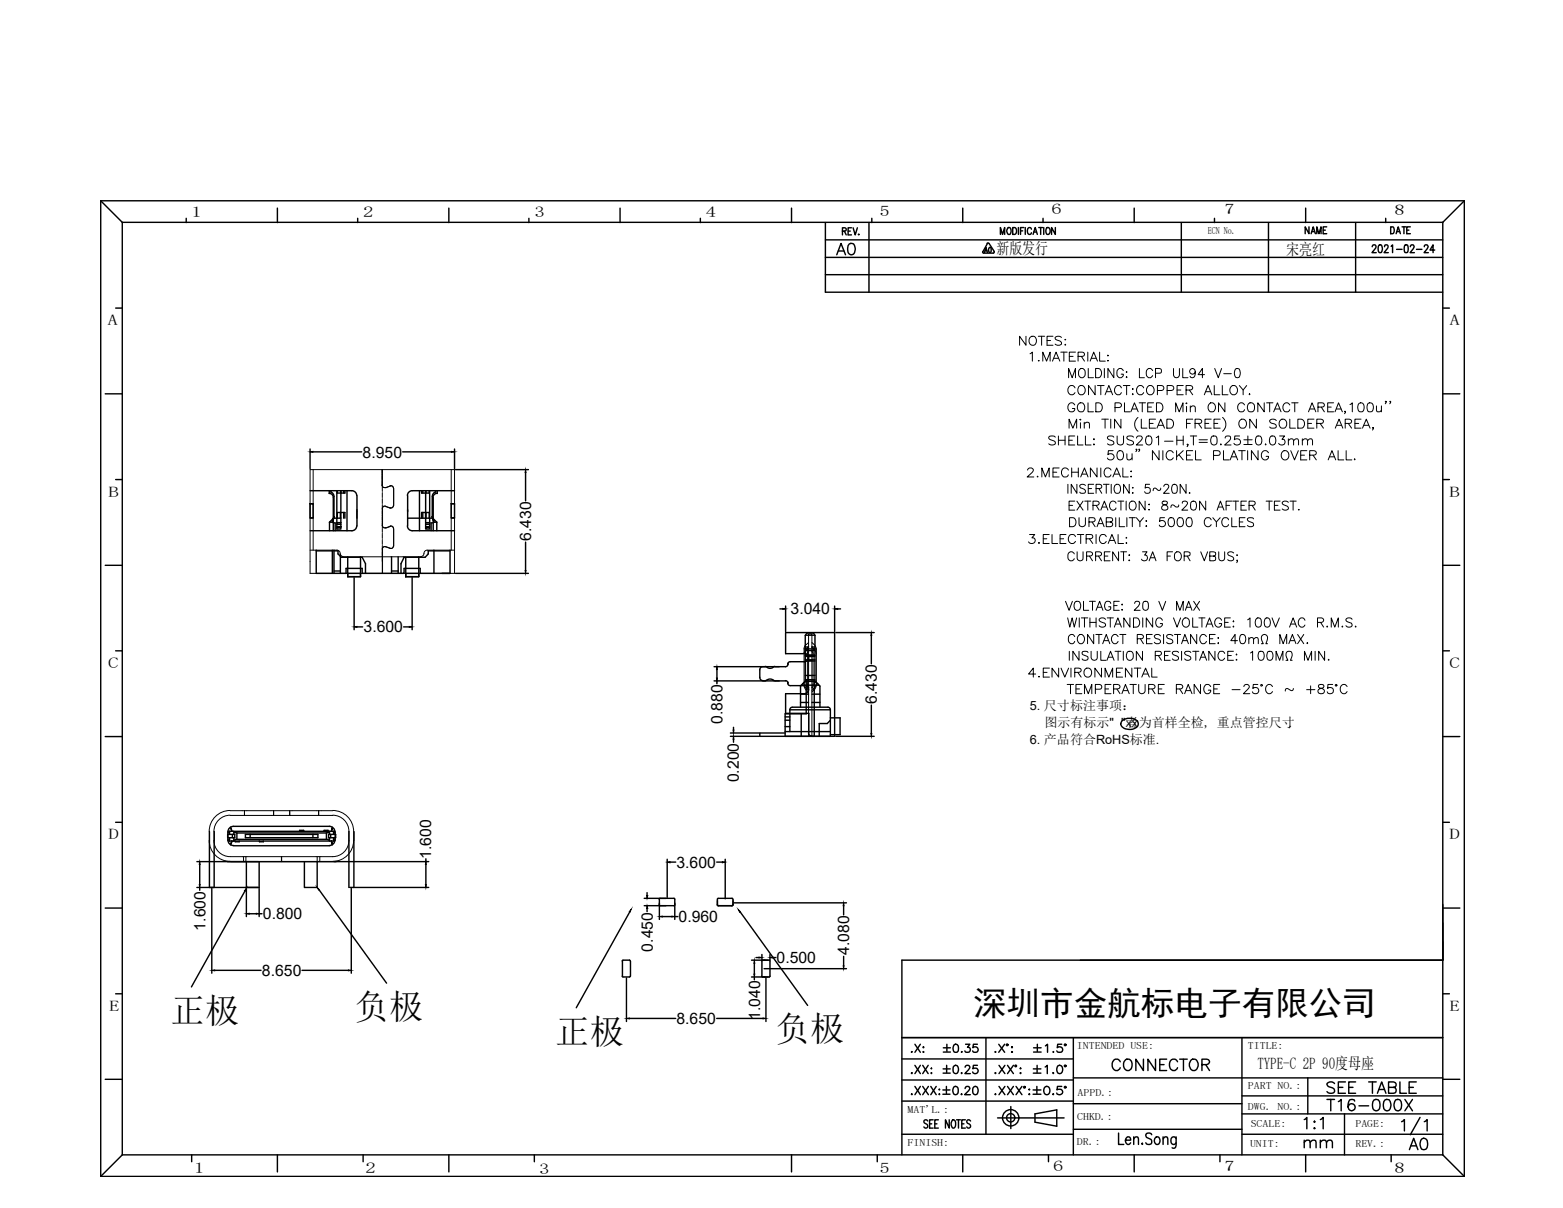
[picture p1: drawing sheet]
<svg xmlns="http://www.w3.org/2000/svg" width="279mm" height="216mm" viewBox="0 0 279 216" stroke-linecap="round" stroke-linejoin="round" font-family="sans-serif">
<!-- layer: 0 -->
<g fill="none" stroke="#000" stroke-width=".25">
<path d="M18 35.9v174.4M18 35.9h243.8M18 35.9l3.9 3.8M21.9 39.7v166.7M21.9 39.7h236M33.3 39v.8M49.6 37.2v2.6M63.9 39v.8M80.2 37.2v2.6M94.5 39v.8M110.8 37.2v2.6M125.2 39v.8"/>
<path d="M141.5 37.2v2.6M147.5 39.8v12.4h110.4M155.3 39.8v12.4M155.8 39v.8M172.1 37.2v2.6M186.5 39v.8M202.7 37.2v2.6M211.2 39.8v12.4M217.1 39v.8M226.8 39.8v12.4M233.4 37.2v2.6M242.3 39.8v12.4"/>
<path d="M247.7 39v.8M257.9 39.7v166.7M261.8 35.9v174.4M261.8 35.9l-3.9 3.8M20.7 55.1h1.2M147.5 42.9h110.4M147.5 46h110.4M147.5 49.1h110.4M150.6 41.3h.5l.1-.5-.6-.1v1.3M152.2 40.7h-.6v1.3M152.5 40.7l.4 1.3 .4-1.3M178.8 41.9v-1.2l.4 1.2 .4-1.2v1.2"/>
<path d="M180.2 40.7h.1a.68 .68 0 0 1 .5 .5 .68 .68 0 0 1-.2 .7 .58 .58 0 0 1-.7-.4 .58 .58 0 0 1 .2-.7zM181 40.7a.62 .62 0 0 1 .7 .6 .62 .62 0 0 1-.7 .6zM182 40.7v1.2M182.4 41.3h.4M183 40.7h-.6v1.2M183.3 40.7v1.2M184.4 41a.37 .37 0 0 0-.5-.3 .37 .37 0 0 0-.2 .4v.3a.37 .37 0 0 0 .2 .5 .37 .37 0 0 0 .5-.3M184.7 41.9l.4-1.2 .3 1.2M184.8 41.5h.5M185.7 40.7h.7M186 40.7v1.2M186.6 40.7v1.2"/>
<path d="M187.1 40.7a.62 .62 0 0 1 .7 .5 .62 .62 0 0 1-.4 .7 .68 .68 0 0 1-.5-.5 .68 .68 0 0 1 .2-.7zM188.7 40.7v1.2l-.7-1.2v1.2M234 40.5v1.3l-.7-1.3v1.3M234.4 41.8l.4-1.3 .3 1.3M234.5 41.4h.5M235.4 41.8v-1.3l.4 1.3 .3-1.3v1.3M236.5 41.1h.4M237.2 40.5h-.7v1.3h.7M245.3 44.1l.1-.3a.39 .39 0 0 1 .6 .1 .39 .39 0 0 1-.2 .6l-.5 .7h.7M246.5 43.8h.3a.88 .88 0 0 1 0 1.4h-.2a1.08 1.08 0 0 1-.1-1.4zM247.5 44.1l.1-.3a.39 .39 0 0 1 .5 .1 .39 .39 0 0 1-.1 .6l-.6 .7h.8M248.6 40.5a.65 .65 0 0 1 .6 .4 .65 .65 0 0 1-.1 .7l-.2 .2h-.3z"/>
<path d="M248.7 44l.2-.2v1.4M249.6 41.8l.4-1.3 .3 1.3M249.7 44.6h.9M249.7 41.4h.5M250.6 40.5h.7M251 40.5v1.3M251.1 43.8a.37 .37 0 0 1 .6 .2v.4a.66 .66 0 0 1-.3 .8h-.1a.83 .83 0 0 1-.2-1.2zM251.5 41.1h.4M252.1 40.5h-.6v1.3h.6M252.1 44.1l.1-.3a.39 .39 0 0 1 .6 .2 .39 .39 0 0 1-.2 .5l-.5 .7h.7M253.2 44.6h1M254.6 44.1l.1-.3a.39 .39 0 0 1 .6 .2 .39 .39 0 0 1-.2 .5l-.5 .7h.7"/>
<path d="M256.5 44.7h-.9l.6-.9v1.4M257.9 55.1h1.2M18.8 70.4h3.1M257.9 70.4h3.1M20.7 85.7h1.2M55.4 90h.6v2.6h-.6zM55.4 80.2v3.6M55.9 80.8h8.8M56.5 98.3v4.2h5.4v-.9h2.8v.9h7.5v-.9h2.9v.9h5.3M56.5 98.5h3.9v.5l.6 .6h3.7l.6 1.1v1.8M58.8 88.2a.74 .74 0 0 1 .8 .7M58.9 87.7v.5"/>
<path d="M58.9 93.3v1.6M58.9 93.3h.5M59.1 87.9a.87 .87 0 0 1 .6 .8v3.7M59.2 87.7v.3M59.4 93.3l.5 .2v1.4M59.4 98.3v4.2M59.4 93.1v.2M59.6 92.7l-.7 .6M59.6 88.9v6M59.7 92.6h1.2M59.7 92.4l-.1 .3M59.7 92.3v.1"/>
<path d="M59.7 92.4l-.2 .7 .1-.4M59.7 98.3v4.2M60.2 94.1v.5h.7v-1.2h-.7v.7h.7M60.2 87.7v5.7h.7v-5.7M60.2 94.3h.7M60.2 93.7h.7M60.3 92.6v-1h1.4v1M60.3 87.7v.4h1.4v-.4M60.8 91.6v1M60.8 99.1v3.4M61.4 87.7v.4M61.4 91.6v1"/>
<path d="M62 87.7v7.2M62.2 99.5v3.6M63.8 91.6v1M64.4 99.5v3.6h-2.2M70 99.5v3M71.2 99.5v3M72 80.8h8.7M72.5 99.6v3.5M72.9 92.6h4.5M74.9 99.5v3.6h-2.4M75 87.7v7.2M75.4 92.6v-1h1.3v1"/>
<path d="M75.4 87.7v.4h1.3v-.4M75.6 87.7v.4M75.6 91.6v1M76.1 94.3v.3h.7v-.3M76.1 91.6v1M76.1 93.4h.7M76.1 94.1h.7M76.1 93.7h.7M76.1 87.7v.4M76.8 87.7v6.6h-.7v-6.6v.4M77.2 92.3l.2 .4M77.3 92.4l.1 .2"/>
<path d="M77.3 92.4l.2 .7-.1-.4M77.4 92.6l.1 .5-.1-.4M77.4 92.7l.7 .6M77.4 88.9v6M77.5 93.1l.1 .2M77.6 98.3v4.2M77.9 87.9a.87 .87 0 0 0-.6 .8v3.7M77.9 87.7v.3M78.1 93.3l-1 .2v1.4M78.1 93.3v1.6M78.1 88.2a.74 .74 0 0 0-.7 .7M78.2 87.7v.5"/>
<path d="M80.4 98.5h-3.8v.5l-.6 .6h-3.8l-.5 1.1v1.8M80.4 98.3v4.2M80.7 90h.6v2.6h-.6zM81.3 80.2v3.6M81.4 83.9h13.1M94 84.4v5.1M94 96.9v5.1M257.9 85.7h1.2M18.8 101h3.1M20.7 116.3h1.2M59.7 102.1h1.1M62.2 102.5h2.2v.6h-2.2z"/>
<path d="M63.3 103.2v9.4M63.8 112h1M70 102.1h1.2M72.2 112h1M72.5 102.5h2.4v.6h-2.4zM73.7 103.2v9.4M79 102.5h1.4M81.4 102.5h13.1M128.2 119.7v1.5M135.8 119.7v1.4M136.3 119.2l-.4 .2-.1 .3M136.8 119.1l.3 .1"/>
<path d="M137.1 119.3a.91 .91 0 0 0 1.1 0M138.5 119.1l-.3 .1M139.4 108.8h.5M140.4 113.1h8.8v18.5M140.4 116.8h3.4M140.4 108.3v4.6M140.9 118.7h.1M140.9 118.7l-.3 .4-.2 .1h-12.8M143.8 116.8a.74 .74 0 0 1 .7 .7 .74 .74 0 0 1-.7 .8h-2.5h-.3l-.2 .4M143.9 117.9h1.8M143.9 117.1h1.8M143.9 116h1.8"/>
<path d="M143.9 118.1h1.8M143.9 117.3h1.8M143.9 116.3h1.8M143.9 115.6h.6M144 113.5h1.6M144.5 117.8h.1M144.5 118.1h.6M144.5 117.3h.6M145.1 115.6h.6M149.2 108.3v4.6M149.4 113.1h6.9M149.7 108.8h.6"/>
<path d="M155.8 113.6v5M257.9 116.3h1.2M257.9 101h3.1M18.8 131.6h3.1M127.6 121.7h12.8M128.2 121.7v.5M130.6 131.6h5.1M130.6 131h5.1M131.1 130v.5M131.1 132.1v.6M135.8 121.1l.1 .3 .5 .3M136.8 121.7a1.42 1.42 0 0 1 1.7 0"/>
<path d="M140.3 130.8h8.1M140.3 129.9h.9M140.3 128.7h.9M140.3 128.1h.9M140.4 121.7h.2l.3 .4M140.8 122.1l.2 .4h.3h2.5M140.9 122.1h.1M141.6 126.4l-.2 .1-.2 .3M141.7 126.4h6.3l.2 .1 .2 .3M143.1 125.5h1.4M143.1 124.1h1.4M143.2 127.6v4"/>
<path d="M143.2 122.5h3.2M143.4 122.2l.4-.2a2.56 2.56 0 0 1 2.1 0l.3 .2M143.8 122.5a.74 .74 0 0 1 .7 .7 .74 .74 0 0 1-.7 .8h-3.4M143.9 121.7v-8.1l.3-.5h1.2l.3 .5v8.1M143.9 121.7l-.8 .9v3.8M143.9 121.7h1.8M143.9 120.7h1.8M143.9 121.5h.2M144.1 121.5v6.1h-3.8v4h8.1v-4.7h-7.2v3.9M144.1 121.5h1.5M144.5 123h.1M145.1 125.5h1.5"/>
<path d="M145.1 124.1h1.5M145.6 121.5v10.1M145.6 121.5h.1M145.7 121.7l.9 .9v3.8M148.4 128.7l-.5 .6h-1.5v2.3M148.4 128.3h1.8v3h-1.8M149.4 131.6h6.9M155.8 126v5.1M257.9 131.6h3.1M20.7 147h1.2M35.2 154h41.4M35.7 154.5v3.6"/>
<path d="M35.7 158.6v.5M37.9 158.8v15.1M40.7 149.1h1.3v.6h-1.3zM40.7 148.7v1.4h.3M40.7 150.1a.99 .99 0 0 0 1 1M40.7 148.7h.3M41 149.1v-.5h18.7v.5M41 149.7v.6h18.7v-.6M41 148.6v.5M41 149.7v.6M41.2 147.8l.1 .2M41.3 150.8l-.1 .2"/>
<path d="M41.3 148.1l.2 .5M41.3 148.1l.1 .5M41.4 150.3l-.1 .5 .2-.5M41.5 149.1v.6M41.8 148.6h.1M41.8 151.2h17.1M41.8 148.6l.5 .3M41.8 148.6v.5M41.8 149.7v.6M41.8 150.3h.1M42.1 150.3v.1h.7v-.1M42.3 150l-.5 .3"/>
<path d="M42.3 148.9v1.1M42.3 150h16M42.3 148.9h16M43.8 159.2l-9.6 17.2M43.9 149.1h12.9v.6h-12.9zM44 154v4.6M44 158.8v5M44.7 149.1v.6M46.3 154v4.6h-11.1M46.3 158.8v5M46.4 150.3v.1h.7v-.1M53.6 148.6v-.2h.7v.2"/>
<path d="M54.4 154v4.6h2.3v-4.6M55.9 149.1v.6M57 159l12.1 16.7M57.9 148.6v-.2h.7v.2M58.3 148.9v1.1M58.7 149.1h1.3v.6h-1.3zM58.9 147.7a.99 .99 0 0 1 1 1M58.9 147.7h-17.2a.99 .99 0 0 0-1 1M58.9 148.6l-.6 .3M58.9 149.7v.6l-.6-.3M58.9 148.6v.5M59.1 149.1v.6"/>
<path d="M59.2 148.6l.2-.5-.1 .5M59.2 150.3l.2 .5-.1-.5M59.3 150.8l.1 .2M59.4 147.8l-.1 .2M59.6 148.6v.5M59.6 149.7v.6M59.7 148.7h.2v1.4h-.2M59.9 150.1a.99 .99 0 0 1-1 1M62.5 158.6h14.1M62.8 158.8v15.1M76.1 153.5v.5M76.1 154.5v3.6"/>
<path d="M115.7 159.5v.5M119.3 153.6v6.8M119.8 154.1h1M128.1 154.1h1M129.6 153.6v7M257.9 147h1.2M18.8 162.3h3.1M20.7 177.6h1.2M38.4 173.4h8.3M44.5 163.3h1.3M46.3 163.3h.5M54 173.4h8.3"/>
<path d="M111.2 174.5l.2 .1M111.3 171.8v2.7M111.4 171.6l-.2 .2M111.4 171.6h1.1l.2 .2M112 174.8v7.8M112.6 163l-9.6 17.1M112.7 174.5l-.2 .1h-1.1M112.7 171.8v2.7M115.2 160.6h5.4v3.7M115.7 162.4v.5M117.8 161.7l.2 .2M117.9 160.7v3.6"/>
<path d="M118 160.6l-.2 .1M118.4 163.8h1.7M120.6 161.7l-.1 .2h-5.3M120.6 163.8h.6M131 160.7l-.1-.1h-2.5l-.2 .1 .1 1.1 2.5 .1 .2-.2M131 160.7v1M131.2 161.4h20.1M132.3 163l12.1 16.7M134.3 171.6h3.2l.1 .2M134.8 172.2v1.9M134.8 174.6v.5M135.1 171.1h.6"/>
<path d="M136.2 174.5l.1 .1M136.2 170.6v1M136.2 171.8v2.7M136.3 171.6l-.1 .2M136.6 173.1h14.7M136.9 174.8v7.8M137.6 171.8v2.8h-3.3M137.6 170.6v1M138.1 171.1h.6M150.8 161.9v1.6M150.8 170.9v1.7M257.9 161.6v10h-96.7v34.8"/>
<path d="M257.9 165v6.6h-64.8M257.9 171.6h.1M257.9 177.6h1.2M257.9 162.3h3.1M18.8 192.9h3.1M112.5 182h8.3M128.1 182h8.3M161.2 196.8h30.7M161.2 193h30.7M161.2 189.3h30.7M161.2 185.4h96.7M162.9 188h.1z"/>
<path d="M162.9 191.8h.1zM162.9 195.6h.1zM163.5 186.6l1 1.5M163.5 190.4l1 1.5M163.5 194.2l1 1.5M164.5 186.6l-1 1.5M164.5 190.4l-1 1.5M164.5 194.2l-1 1.5M164.9 190.4l1 1.5M164.9 194.2l1.1 1.5M165 187.2h.2zM165 188h.2z"/>
<path d="M165.9 190.4l-1 1.5M166 194.2l-1.1 1.5M166.4 194.2l1 1.5M166.4 191h.2zM166.5 191.7v.2zM167.4 194.2l-1 1.5M167.9 194.7h.1zM167.9 195.6h.1zM168.5 194.8h1.3M168.5 195.6h1.3M168.6 191h1.3M168.6 191.8h1.3"/>
<path d="M168.6 187.3h1.3M168.6 188h1.3M169.2 194.2v1.2M169.2 190.4v1.3M169.3 186.6v1.3M170.5 194.3a.48 .48 0 0 1 .8 .2v.3a.61 .61 0 0 1-.6 .9 .93 .93 0 0 1-.2-1.4zM170.6 186.7a.47 .47 0 0 1 .7 .2v.9a.47 .47 0 0 1-.4 .3 .47 .47 0 0 1-.5-.3 1.12 1.12 0 0 1 .2-1.1zM170.6 190.5a.43 .43 0 0 1 .7 .2 .68 .68 0 0 1 0 .8 .68 .68 0 0 1-.7 .3l-.2-.6v-.5zM171.8 195.6h.2zM171.8 188h.2zM171.9 191.7v.2zM172.5 190.7a.43 .43 0 0 1 .4-.3 .43 .43 0 0 1 .5 .3l-.2 .5-.7 .7h1"/>
<path d="M172.5 194.5l.3-.3 .4 .1 .2 .2-.2 .4-.8 .8h1.1M172.6 186.6h.8l-.5 .6a.47 .47 0 0 1 .6 .5 .47 .47 0 0 1-.7 .4l-.2-.1-.1-.2M174.1 194.3a.43 .43 0 0 1 .7 .2 .68 .68 0 0 1 0 .8 .68 .68 0 0 1-.7 .3l-.2-.6v-.5zM174.7 186.6h-.7l-.1 .7a.52 .52 0 0 1 .8-.1 .52 .52 0 0 1-.1 .8 .52 .52 0 0 1-.7-.2M174.7 190.4h-.7l-.1 .6a.52 .52 0 0 1 .8 0 .52 .52 0 0 1-.1 .8 .52 .52 0 0 1-.7-.2M176.2 185.4v17.3M177.9 188h.1zM177.9 195.6h.1zM177.9 191.7v.2zM178.3 199.8h11.9M178.5 186.6l1.1 1.5M178.6 190.4l1 1.5"/>
<path d="M178.6 194.2l1 1.5M179.6 186.6l-1.1 1.5M179.6 190.4l-1 1.5M179.6 194.2l-1 1.5M180.1 190.4l1.1 1.5M180.1 194.2l1.1 1.5M180.7 197.8v3.9M180.8 187.2h.2zM180.8 188h.2zM181.2 190.4l-1.1 1.5M181.2 194.2l-1.1 1.5M181.6 194.2l1.1 1.5"/>
<path d="M182.3 191h.2zM182.4 191.7v.2zM182.7 194.2l-1.1 1.5M183.9 194.7h.2zM183.9 195.6h.2zM184.7 194.8h1.4M184.7 195.6h1.4M184.7 191h1.4M184.7 191.8h1.4M184.8 187.3h1.3M184.8 188h1.3M185 199.1l3.9-.7v2.9l-3.9-.7z"/>
<path d="M185.3 194.2v1.2M185.4 190.4v1.3M185.4 186.6v1.3M186.8 190.7l.4-.3v1.5M186.8 194.3a.51 .51 0 0 1 .8 .2 .69 .69 0 0 1 0 .8 .69 .69 0 0 1-.8 .3 .96 .96 0 0 1 0-1.3zM186.9 186.9l.4-.3v1.5M188.2 195.6h.2zM188.2 188h.2zM188.3 191.7v.2zM189.1 190.5a.51 .51 0 0 1 .8 .2 .69 .69 0 0 1 0 .8 .69 .69 0 0 1-.8 .3 1.1 1.1 0 0 1 0-1.3zM189.8 186.6h-.7l-.1 .7a.55 .55 0 0 1 .8 0 .55 .55 0 0 1-.1 .8 .55 .55 0 0 1-.8-.3M189.8 194.2h-.8l-.1 .6a.54 .54 0 0 1 1 .1 .54 .54 0 0 1-.6 .8l-.4-.2v-.1"/>
<path d="M191.9 197.3h30.1M191.9 192.6h66M191.9 185.4v21M222 199.1h35.9M222 185.4v21M222 195.9h35.9M233.8 192.6v6.5M240.3 199.1v7.3M257.9 192.9h3.1M18 210.3h243.8M21.9 206.4h236M21.9 206.4l-3.9 3.9"/>
<path d="M34.3 206.4v1.2M49.6 206.4v3.1M64.9 206.4v1.2M80.2 206.4v3.1M95.5 206.4v1.2M141.5 206.4v3.1M156.8 206.4v1.2M161.2 202.7h30.7M165.8 200.3a.35 .35 0 0 0-.5-.1 .35 .35 0 0 0 .1 .6l.2 .1a.37 .37 0 0 1 .2 .6 .37 .37 0 0 1-.6-.1M166.2 200.9h.4M166.8 200.1h-.6v1.5h.6M167.1 200.9h.4"/>
<path d="M167.7 200.1h-.6v1.5h.6M169.7 200.1v1.5l-.7-1.5v1.5M170.3 200.1a.8 .8 0 0 1 .6 .6 .8 .8 0 0 1-.3 .8l-.3 .1a1.03 1.03 0 0 1 0-1.5zM171 200.1h.7M171.3 200.1v1.5M171.9 200.9h.4M172.1 206.4v3.1M172.6 200.1h-.7v1.5h.7M173.5 200.3a.37 .37 0 0 0-.3-.2 .37 .37 0 0 0-.4 .2l.1 .3 .4 .3a.37 .37 0 0 1 .1 .6 .37 .37 0 0 1-.6-.1M187.4 206.4v1.2M191.9 201.8h30.1M200 202.5v2h.9"/>
<path d="M201.2 203.8h.9v-.2a.43 .43 0 0 0-.7-.3 .65 .65 0 0 0-.2 .8 .65 .65 0 0 0 .7 .4l.2-.3M202.7 203.6l.3-.4 .4 .1 .1 1.2M202.7 203.2v1.3M202.7 206.4v3.1M204.2 204.3v.2zM205.9 202.8a.52 .52 0 0 0-.7-.3 .52 .52 0 0 0-.3 .7l.7 .4a.52 .52 0 0 1 .3 .6 .52 .52 0 0 1-.7 .3l-.4-.3M206.6 203.3l.1-.1a.68 .68 0 0 1 .7 .7 .68 .68 0 0 1-.7 .6h-.1a.81 .81 0 0 1 0-1.2zM207.9 203.6l.4-.4 .4 .1 .1 1.2M207.9 203.2v1.3M210.2 203.2v1.8a.41 .41 0 0 1-.7 .1M210.2 203.5a.47 .47 0 0 0-.4-.3 .47 .47 0 0 0-.4 .3l-.1 .3a.58 .58 0 0 0 .6 .7l.3-.3M218.1 206.4v1.2"/>
<path d="M222 202.7h35.9M233.4 206.4v3.1M248.7 206.4v1.2M257.9 206.4l3.9 3.9"/>
<circle cx="180" cy="186.7" r=".15"/>
<circle cx="180.7" cy="199.8" r="1.46"/>
<circle cx="180.7" cy="199.8" r=".74"/>
<circle cx="181.6" cy="190.5" r=".15"/>
<circle cx="183.1" cy="194.3" r=".15"/>
<circle cx="190.4" cy="186.7" r=".15"/>
<circle cx="190.4" cy="190.5" r=".15"/>
<circle cx="190.4" cy="194.3" r=".15"/>
</g>
<!-- layer: txt -->
<g fill="none" stroke="#000" stroke-width=".18">
<path d="M184.1 63.2l.4-.3v1.6M185.6 64.5h.2zM186.4 64.5v-1.6l.7 1.6 .6-1.6v1.6M188.1 64.5l.7-1.6 .7 1.6M188.7 78.1a.71 .71 0 0 0-1.2 .2l.1 .2 1 .4 .1 .4a.88 .88 0 0 1-1.2 0M189.2 77.9v1.6M189.2 78.7h1.2M190.2 62.9v1.6M190.4 77.9v1.6M191 67.5v-1.6l.7 1.6 .5-1.6v1.6M191.1 78.7h.6M191.1 76.5v-1.6l.7 1.6 .7-1.6v1.6"/>
<path d="M192.1 77.9h-1v1.6h1M192.1 72.4a.69 .69 0 0 0-.9-.3 .69 .69 0 0 0-.3 .9 .61 .61 0 0 0 .6 .6 .61 .61 0 0 0 .6-.6h-.4M192.2 62.9h-1.1v1.6h1.1M192.6 77.9v1.6h1M192.7 63.7l1-.1 .2-.4-.4-.3h-.8v1.6M192.8 72.2a.69 .69 0 0 1 .9-.1 .69 .69 0 0 1 .2 .9 .69 .69 0 0 1-.9 .6 .69 .69 0 0 1-.4-1zM192.9 66.1l.3-.2a.85 .85 0 0 1 .8 .6 .85 .85 0 0 1-.3 .9l-.1 .1a.83 .83 0 0 1-.8-.5 .83 .83 0 0 1 .1-.9zM193.1 74.9v.2zM193.1 75.6v.9M193.3 63.7l.6 .8M193.8 75.8a.6 .6 0 0 1 .9-.2v.9M193.8 75.5v1"/>
<path d="M194 77.9v1.6h1M194.5 62.9v1.6M194.5 72v1.6h1M194.5 65.9v1.6h1M194.9 64.5l.6-1.6 .7 1.6M195.1 64h.8M195.5 78.5h.1zM195.5 79.4h.1zM195.8 65.9a.86 .86 0 0 1 1.1 .8 .86 .86 0 0 1-1.1 .8zM195.9 72h.5a.84 .84 0 0 1 .7 .8 .84 .84 0 0 1-.7 .8h-.5zM196.6 62.9v1.6h1M196.9 74.9h1.2"/>
<path d="M197.4 65.9v1.6M197.5 74.9v1.6M198 63.6h.1zM198 64.5h.1zM198.6 74.9v1.6M199.1 65.9v1.6l-1.1-1.6v1.6M199.1 78.1a.66 .66 0 0 0-1.1 .2l.1 .2 .9 .4 .1 .4a.84 .84 0 0 1-1.1 0M199.3 72.8h1l.2-.5-.5-.3h-.7v1.6M199.7 77.9v1.2a.58 .58 0 0 0 .6 .4 .58 .58 0 0 0 .5-.4v-1.2M200.4 74.9v1.6l-1.2-1.6v1.6M200.8 66.2a.59 .59 0 0 0-.8-.3 1.01 1.01 0 0 0 .1 1.6 .59 .59 0 0 0 .7-.6h-.4M201 72v1.6h1"/>
<path d="M201.3 66.5h.2zM202.2 73.6l.6-1.6 .7 1.6M202.6 78.1a.71 .71 0 0 0-1.2 .2l.2 .2 .9 .4 .1 .4a.88 .88 0 0 1-1.2 0M203.2 78.3l.1-.3 .5-.1 .3 .1 .1 .4-1.1 1.1h1.2M203.4 74.6a1.55 1.55 0 0 0 0 2.5M203.7 65.9v1.6h.9M204 74.9v1.6h1M204.2 72v1.6M205 78a.61 .61 0 0 1 .8 .2 .81 .81 0 0 1-.5 1.3 1 1 0 0 1-.3-1.5zM205.5 75.7h.6M206.1 66.2a.59 .59 0 0 0-.9-.3 1.01 1.01 0 0 0 .1 1.6 .65 .65 0 0 0 .8-.4M206.2 72h-1v1.6h1"/>
<path d="M206.6 66.7h.9l.1-.3v-.4l-.4-.1h-.6v1.6M206.6 74.9h-1.1v1.6h1.1M206.7 78.2l.4-.3v1.6M206.7 72h.6a.84 .84 0 0 1 .6 .8 .84 .84 0 0 1-.6 .8h-.6zM206.8 76.5l.7-1.6 .7 1.6M207.1 76h.8M208.2 78.9h1.5M208.6 74.9h.6a.84 .84 0 0 1 .6 .8 .84 .84 0 0 1-.6 .8h-.6zM209.8 65.9v1.1a.53 .53 0 0 0 .5 .5 .53 .53 0 0 0 .5-.5v-1.1M210.2 73.6v-1.6l.6 1.6 .7-1.6v1.6M210.4 78.7h1.1M210.4 77.9v1.6"/>
<path d="M211.4 65.9v1.6h1M211.5 77.9v1.6M212.1 72.6v1M212.1 75.7h.7M212.4 79.4h-.2h.2l-.2 .4M212.8 72.8a.55 .55 0 0 1 .8-.2l.1 1M212.8 77.9h1.1M212.8 72.5v1.1M213.2 74.9h-1.1v1.6M213.3 77.9v1.6M213.6 75.7l1.1-.1a.35 .35 0 0 0-.1-.6l-1-.1v1.6M213.7 66.4a.51 .51 0 0 1-.7 .5 .51 .51 0 0 1-.2-.8 .51 .51 0 0 1 .8 0 .88 .88 0 0 1-.6 1.4l-.3-.2"/>
<path d="M214.2 75.7l.6 .8M214.3 78.6h1.5M214.3 79.1h1.5M215.3 67h-1.1l.7-1.1v1.6M215.4 75.7h.7M216.1 72.2a.69 .69 0 0 1 .9-.1 .69 .69 0 0 1 .3 .9 .69 .69 0 0 1-.9 .6 .69 .69 0 0 1-.4-1zM216.5 74.9h-1.1v1.6h1.1M216.7 78a.68 .68 0 0 1 .8 .2v1a.58 .58 0 0 1-1 0 1.31 1.31 0 0 1 .2-1.2zM217 75.7h.7M217.1 65.9l.7 1.6 .6-1.6M218.1 74.9h-1.1v1.6h1.1M218.2 79.4h.1z"/>
<path d="M218.5 74.6a1.55 1.55 0 0 1 0 2.5M219 72v1.6l-1.2-1.6v1.6M219 78.3l.2-.3 .5-.1a.36 .36 0 0 1 .3 .2 .36 .36 0 0 1-.1 .4l-1 1h1.2M220.9 65.9a.5 .5 0 0 1 .7 .3 .85 .85 0 0 1-.5 1.3 .91 .91 0 0 1-.4-1.3zM221.6 77.9h-.9v.7a.62 .62 0 0 1 .9 0 .62 .62 0 0 1-.1 .9 .62 .62 0 0 1-.9-.3M221.6 75.2a.76 .76 0 0 1 1.1 0 .76 .76 0 0 1-.1 1.1 .76 .76 0 0 1-1-.1 .76 .76 0 0 1 0-1zM222.3 78.6h1.5M222.3 79.4h1.5M222.5 72.4a.69 .69 0 0 0-1-.3 .69 .69 0 0 0-.3 .9 .64 .64 0 0 0 .6 .6 .64 .64 0 0 0 .7-.4M223.1 77.9v1.4M223.1 72.2a.69 .69 0 0 1 .9-.1 .69 .69 0 0 1 .3 .9 .67 .67 0 0 1-.9 .6 .67 .67 0 0 1-.4-1zM224.6 74.9v1.6l-1.2-1.6v1.6"/>
<path d="M224.7 78a.64 .64 0 0 1 .8 .2 .8 .8 0 0 1 .1 .9 .8 .8 0 0 1-.7 .4 1.02 1.02 0 0 1-.2-1.5zM226 72v1.6l-1.2-1.6v1.6M226.2 79.4h.1zM226.4 72h1.2M227 72v1.6M227.2 78a.64 .64 0 0 1 .8 .2 .8 .8 0 0 1 .1 .9 .8 .8 0 0 1-.7 .4 1.02 1.02 0 0 1-.2-1.5zM227.7 73.6l.7-1.6 .6 1.6M227.9 73.1h.8M228.1 75.2a.69 .69 0 0 0-1.1 .1l.1 .3 .9 .2 .1 .5a.88 .88 0 0 1-1.1 0M228.7 77.9h.9l-.4 .6a.53 .53 0 0 1 .5 .6 .53 .53 0 0 1-.7 .4l-.4-.3M228.8 75.2a.76 .76 0 0 1 1.1 0 .76 .76 0 0 1-.1 1.1 .76 .76 0 0 1-1-.1 .76 .76 0 0 1 0-1zM230.3 78.8l.4-.4 .5 .1v1"/>
<path d="M230.3 78.4v1.1M230.6 72.4a.69 .69 0 0 0-1-.3 .69 .69 0 0 0-.3 .9 .64 .64 0 0 0 .6 .6 .64 .64 0 0 0 .7-.4M230.6 74.9v1.6h1M230.9 72h1.1M231.2 78.8l.5-.4 .3 .1 .1 1M231.5 72v1.6M232 74.9h.6a.84 .84 0 0 1 .6 .8 .84 .84 0 0 1-.6 .8h-.6zM232.8 78.8l.4-.4 .5 .1v1M232.8 78.4v1.1M233.7 78.8l.5-.4 .3 .1 .1 1M233.8 75.7h.7M233.9 73.6l.6-1.6 .7 1.6"/>
<path d="M234.2 73.1h.8M234.9 74.9h-1.1v1.6h1.1M235.4 75.7l1.1-.1a.35 .35 0 0 0-.1-.6l-1-.1v1.6M235.6 72.8l1-.1 .1-.4-.3-.3h-.8v1.6M236 75.7l.6 .8M236.2 72.8l.5 .8M237.3 72.8h.7M238.4 72h-1.1v1.6h1.1M238.6 73.6l.7-1.6 .7 1.6M238.7 76.5l.7-1.6 .6 1.6M238.9 73.1h.8M238.9 76h.9"/>
<path d="M240.5 75.7l1-.1a.35 .35 0 0 0-.1-.6l-.9-.1v1.6M240.5 73.6h-.2h.2l-.2 .3M241 75.7l.6 .8M241.3 72.3l.4-.3v1.6M242.2 75.7h.7M243 72.1a.55 .55 0 0 1 .8 .2 .79 .79 0 0 1 0 .9 .79 .79 0 0 1-.8 .4 1.19 1.19 0 0 1 0-1.5zM243.3 74.9h-1.1v1.6h1.1M243.6 76.5l.6-1.6 .7 1.6M243.8 76h.9M244.6 72.1a.6 .6 0 0 1 .8 .2 .8 .8 0 0 1 .1 .9 .8 .8 0 0 1-.9 .4 1.38 1.38 0 0 1 0-1.5zM245.5 76.5h-.2h.2l-.2 .4M246.1 72.5v1.1a.61 .61 0 0 0 .8-.3"/>
<path d="M246.9 72.5v1.1M247.8 71.8h-.2h.2l-.2 .4M248.6 71.8h-.2h.2l-.2 .4M184 95.5h1l-.5 .6a.54 .54 0 0 1 .6 .6 .54 .54 0 0 1-.8 .4l-.4-.3M185.6 97.1h.2zM186.5 96.3h.6M187.6 95.5h-1.1v1.6h1.1M188.1 95.5v1.6h1M189.5 96.3h.6M190.6 95.5h-1.1v1.6h1.1M190.9 86.6v1.6M191.1 90.3h.6"/>
<path d="M191.2 92.5h.6a.85 .85 0 0 1 .6 .8 .85 .85 0 0 1-.6 .8h-.6zM192 99a.59 .59 0 0 0-.6-.4 .59 .59 0 0 0-.5 .6 .84 .84 0 0 0 .4 1 .65 .65 0 0 0 .7-.3M192.1 89.6h-1v1.6h1M192.2 95.9a.7 .7 0 0 0-.9-.3 .7 .7 0 0 0-.3 .9 .66 .66 0 0 0 .5 .6 .66 .66 0 0 0 .7-.3M192.5 86.6v1.6l-1-1.6v1.6M192.5 89.6l1.1 1.6M192.5 98.6v1.2a.53 .53 0 0 0 .6 .4 .53 .53 0 0 0 .5-.4v-1.2M192.6 95.5h1.1M192.9 92.5v1.2a.58 .58 0 0 0 .6 .4 .58 .58 0 0 0 .5-.4v-1.2M193.2 95.5v1.6M193.6 89.6l-1.1 1.6M193.9 89.6h1.1"/>
<path d="M194 86.8a.58 .58 0 0 0-.5-.3 .58 .58 0 0 0-.5 .4l.1 .3 .8 .3a.43 .43 0 0 1 0 .6 .81 .81 0 0 1-.9-.1M194.2 96.3l1-.1a.36 .36 0 0 0 0-.6l-1-.1v1.6M194.2 99.4l.9-.1a.33 .33 0 0 0 0-.6l-.9-.1v1.6M194.5 89.6v1.6M194.7 93.3l.9-.1a.37 .37 0 0 0 .2-.4 .37 .37 0 0 0-.4-.3h-.7v1.6M194.7 96.3l.6 .8M194.7 99.4l.6 .8M195.2 93.3l.6 .8M195.4 90.3l.9-.1a.33 .33 0 0 0 0-.6h-.9v1.6M195.5 86.6h-1v1.6h1M195.8 99.4l.9-.1a.33 .33 0 0 0 0-.6l-.9-.1v1.6M195.9 87.3l.9-.1 .1-.3-.3-.3h-.7v1.6"/>
<path d="M195.9 90.3l.6 .9M195.9 95.5v1.6M196.1 94.1l.6-1.6 .7 1.6M196.3 93.6h.8M196.4 99.4l.5 .8M196.4 87.3l.5 .9M196.8 91.2l.6-1.6 .6 1.6M197 90.6h.8M197.4 99.4h.6M197.8 93.3l.9-.1a.36 .36 0 0 0 0-.6l-.9-.1v1.6h.7l.3-.1 .1-.4-.4-.3M197.8 95.9a.68 .68 0 0 0-1-.3 .68 .68 0 0 0-.3 .9 .64 .64 0 0 0 .5 .7 .64 .64 0 0 0 .8-.4M197.8 86.6v1.6"/>
<path d="M198.1 97.1l.7-1.6 .6 1.6M198.3 96.6h.9M198.4 98.6h-1v1.6h1M198.6 86.6v1.6M199 80.5h-.9l-.1 .8a.62 .62 0 0 1 1-.1 .62 .62 0 0 1-.1 1 .62 .62 0 0 1-.9-.3M199.3 86.8a.57 .57 0 0 1 .7-.2 .57 .57 0 0 1 .3 .6v.4a.57 .57 0 0 1-.6 .6 .57 .57 0 0 1-.5-.6zM199.4 92.5v1.6M199.5 89.9a.59 .59 0 0 0-.7-.3 .59 .59 0 0 0-.5 .6v.4a.59 .59 0 0 0 .5 .6 .59 .59 0 0 0 .7-.4M199.8 89.6h1.1M199.9 95.5v1.6h.9M199.9 80.6a.58 .58 0 0 1 .9 .3 .78 .78 0 0 1 0 .9 .78 .78 0 0 1-.9 .3 1.19 1.19 0 0 1 0-1.5zM200 98.6v1.6l-1.1-1.6v1.6"/>
<path d="M200.1 92.5v1.6h1M200.3 98.6h1.1M200.4 89.6v1.6M200.8 98.6v1.6M201.3 96.1h.1zM201.3 97.1h.1zM201.3 89.6v1.6M201.4 81.1l.1 1 .4 .1 .5-.3M201.4 92.5v1.6M201.8 99.2h.1zM201.9 86.6v1.6l-1.1-1.6v1.6M201.9 92.5h1.1"/>
<path d="M202 89.8a.62 .62 0 0 1 .7-.2 .62 .62 0 0 1 .4 .6v.4a.61 .61 0 0 1-.6 .6 .61 .61 0 0 1-.6-.6zM202.4 81.1v1.1M202.4 88.1h.2zM202.4 92.5v1.6M203.1 92.5l.7 .8v.8M203.2 80.3h-.2h.2l-.2 .4M203.7 80.3h-.1h.1l-.1 .4M204.2 98.6h.8l-.4 .6a.54 .54 0 0 1 .4 .9 .54 .54 0 0 1-.9-.2M204.4 92.5l-.6 .8M204.7 89.6v1.6l-1.1-1.6v1.6M204.8 93.1h.2zM204.8 94.1h.2z"/>
<path d="M205.3 90.2h.2zM205.3 91.1h.2zM205.5 86.6h-.7l-.1 .6a.54 .54 0 0 1 .8 .1 .54 .54 0 0 1-.1 .8 .54 .54 0 0 1-.8-.2M205.7 99.7h.7M207.2 80.5v1.7l-1.2-1.7v1.7M207.5 87.2a.33 .33 0 0 1-.2 .4 .33 .33 0 0 1-.4 0l-.5-.4-.2 .1-.1 .4M207.8 89.6v.5l.5 .1a.47 .47 0 0 1 .5 .5 .47 .47 0 0 1-.4 .5l-.7-.2a.63 .63 0 0 1 .1-.6 .63 .63 0 0 1 .7-.2l.1-.1 .1-.3a.61 .61 0 0 0-.9-.2zM207.9 80.5v1.7M208 86.9l.3-.3h.3l.2 .1a.49 .49 0 0 1-.1 .7l-.7 .8h1M208.2 92.5h-.8l-.1 .7a.59 .59 0 0 1 .9-.1 .59 .59 0 0 1-.1 .9 .59 .59 0 0 1-.9-.2M208.6 99.4h.6M209.1 92.6a.64 .64 0 0 1 .8 .2 .81 .81 0 0 1-.6 1.3 1 1 0 0 1-.2-1.5z"/>
<path d="M209.6 98.6h-1v1.6M209.6 86.6a.51 .51 0 0 1 .8 .3l.1 .3a.68 .68 0 0 1-.5 1h-.1a.9 .9 0 0 1-.4-1.3zM209.7 80.9a.71 .71 0 0 0-.9-.3 .71 .71 0 0 0-.3 1 .66 .66 0 0 0 .5 .6 .66 .66 0 0 0 .7-.4M210.1 98.8l.3-.2a.8 .8 0 0 1 .8 .8 .8 .8 0 0 1-.8 .8l-.2-.1a1.05 1.05 0 0 1-.1-1.3zM210.3 80.5v1.7M210.7 92.6a.64 .64 0 0 1 .8 .2 .8 .8 0 0 1 .1 .9 .8 .8 0 0 1-.7 .4 1.02 1.02 0 0 1-.2-1.5zM210.7 90.2l-.1 .4h-.1l-1-.4-.2 .5M210.7 81.3l.8 .9M211.3 89.9l.1-.2 .2-.1h.3l.4 .3-.3 .5-.7 .8h1M211.5 80.5l-1.2 1.1M211.7 99.4l.9-.1 .1-.2v-.4l-1-.1v1.6M212 86.6v1.6l-1-1.6v1.6"/>
<path d="M212.1 81.4h.7M212.2 99.4l.5 .8M212.3 92.6a.58 .58 0 0 1 .7 .2 .81 .81 0 0 1-.5 1.3 1.02 1.02 0 0 1-.2-1.5zM212.6 88.1h.1zM213 89.6a.51 .51 0 0 1 .8 .3 .81 .81 0 0 1-.5 1.3l-.4-.3v-1zM213.2 80.5h-1.1v1.7h1.1M213.7 80.5v1.7h1M214.6 98.6l.7 1.6 .6-1.6M215.5 89.6v1.6l-1.1-1.6v1.6M216.3 99.4l.9-.1 .1-.2v-.4l-1-.1v1.6l1-.1v-.5l-.4-.2M216.5 92.9a.68 .68 0 0 0-.9-.3 .68 .68 0 0 0-.3 .9 .64 .64 0 0 0 .5 .6 .64 .64 0 0 0 .7-.3M216.8 92.5l.6 .8v.8"/>
<path d="M216.9 81.4h1a.45 .45 0 0 0 0-.8l-1-.1v1.7M217.6 91.2l.6-1.6 .6 1.6M217.8 90.6h.7M217.9 98.6v1.2a.53 .53 0 0 0 .5 .4 .53 .53 0 0 0 .5-.4v-1.2M218.1 92.5l-.7 .8M218.7 80.5v1.7h1M219.2 90.3h.6M219.6 92.9a.61 .61 0 0 0-.7-.4 .61 .61 0 0 0-.5 .6 .67 .67 0 0 0 .3 .9 .67 .67 0 0 0 .9-.2M219.9 82.2l.7-1.7 .6 1.7M220.1 81.6h.9M220.2 89.6h-1v1.6M220.2 92.5v1.6h.9"/>
<path d="M220.4 89.6h1M220.5 98.8a.6 .6 0 0 0-1 .2l.1 .2 .8 .4 .1 .4a.73 .73 0 0 1-1 0M220.9 89.6v1.6M221.1 99.2h.1zM221.4 80.5h1.2M221.5 93.3h.7M221.8 90.3h.6M222 80.5v1.7M222.6 92.5h-1.1v1.6h1.1M222.8 89.6h-1v1.6h1M223 80.5v1.7M223.3 90.3l1-.1 .1-.2-.1-.3-1-.1v1.6"/>
<path d="M223.8 90.3l.6 .9M224.1 92.7a.63 .63 0 0 0-1.1 .2l.3 .3 .7 .3 .1 .4a.77 .77 0 0 1-1.1 0M224.9 80.5v1.7l-1.2-1.7v1.7M226.3 89.6h1.1M226.8 80.9a.71 .71 0 0 0-1-.3 .71 .71 0 0 0-.3 1 .64 .64 0 0 0 .6 .6 .64 .64 0 0 0 .7-.6h-.5M226.9 89.6v1.6M227.8 90.3h.6M228.8 89.6h-1v1.6h1M229.2 80.8a.76 .76 0 0 1 1.1 .1 .76 .76 0 0 1-.1 1 .76 .76 0 0 1-1.1 0 .76 .76 0 0 1 .1-1.1zM230.3 89.8a.63 .63 0 0 0-1.1 .1l.3 .3 .6 .3 .2 .5a.77 .77 0 0 1-1.1 0M230.6 89.6h1.1M230.7 80.5l.7 1.7 .7-1.7"/>
<path d="M231.2 89.6v1.6M232.1 91.1h.2zM232.5 81.4h.7M233.6 80.5h-1.1v1.7h1.1M234.1 81.4l1-.1 .2-.4-.2-.3-.2-.1h-.8v1.7M234.7 81.4l.6 .8M237.4 82.2l.7-1.7 .7 1.7M237.7 81.6h.8M239.2 80.5v1.7h1M240.6 80.5v1.7h1.1M242.1 82.1h.1zM187.6 119.4h-1.1v1.6h1.1"/>
<path d="M189.2 119.4v1.6l-1.1-1.6v1.6M189.7 119.4l.6 1.6 .7-1.6M190.5 107.5l.6 1.6 .6-1.6M190.9 110.4l.3 1.7 .5-1.7 .3 1.7 .5-1.7M191.1 116.4v1.6M191.4 119.4v1.6M192.1 113.8a.59 .59 0 0 0-.7-.4 .59 .59 0 0 0-.4 .6 .71 .71 0 0 0 .1 .8 .71 .71 0 0 0 .8 .2l.2-.4M192.3 107.5a.74 .74 0 0 1 .8 .3 .74 .74 0 0 1 0 .9 .57 .57 0 0 1-.7 .4 .57 .57 0 0 1-.4-.7v-.3zM192.9 116.4v1.6l-1.1-1.6v1.6M192.9 113.5a.78 .78 0 0 1 .9 .3 .78 .78 0 0 1-.1 1 .68 .68 0 0 1-.9 .1 .68 .68 0 0 1-.2-.9zM192.9 110.4v1.7M193.3 110.4h1.2"/>
<path d="M193.7 107.5v1.6h.9M193.9 110.4v1.7M193.9 119.6a.68 .68 0 0 1 .8-.2 .68 .68 0 0 1 .4 .6 .74 .74 0 0 1-.2 .8 .74 .74 0 0 1-.8 .1 .93 .93 0 0 1-.2-1.3zM194.5 116.6a.6 .6 0 0 0-1.1 .2l.2 .2 .8 .3a.39 .39 0 0 1 0 .6 .7 .7 0 0 1-1-.1M194.7 107.5h1.1M194.8 110.4v1.7M194.8 111.2h1.1M195 116.4v1.1a.56 .56 0 0 0 .6 .5 .56 .56 0 0 0 .5-.5v-1.1M195.3 107.5v1.6M195.5 113.4v1.6l-1.1-1.6v1.6M195.9 113.4h1.1M195.9 109.1l.7-1.6 .6 1.6"/>
<path d="M195.9 110.4v1.7M196.2 108.5h.7M196.4 113.4v1.6M196.8 116.4v1.6h.9M196.9 119.4v1.6l-1.2-1.6v1.6M197.1 115l.7-1.6 .6 1.6M197.4 114.5h.7M197.6 110.7a.64 .64 0 0 0-.6-.3 .64 .64 0 0 0-.5 .5l.2 .2 .6 .2a.39 .39 0 0 1 .3 .5 .74 .74 0 0 1-1.1 0M197.9 118l.6-1.6 .7 1.6M197.9 110.4h1.1M198.1 117.5h.8M198.5 110.4v1.7"/>
<path d="M198.6 107.9a.56 .56 0 0 0-.7-.4 .56 .56 0 0 0-.4 .6v.3a.56 .56 0 0 0 .5 .7 .56 .56 0 0 0 .6-.7h-.4M199.1 108.2h.6M199.2 112.1l.6-1.7 .7 1.7M199.3 116.4h1.1M199.4 111.5h.9M199.9 113.8a.59 .59 0 0 0-.9-.3 .86 .86 0 0 0-.3 .9 .86 .86 0 0 0 .8 .6l.4-.4M199.9 116.4v1.6M200.1 107.5h-1v1.6h1M200.2 113.4h1.1M200.5 108.1h.2zM200.5 109h.2zM200.7 119.4h-1.1v1.6h1.1"/>
<path d="M200.7 113.4v1.6M200.8 116.4v1.6M201.5 116.6a.67 .67 0 0 1 .9-.1 .67 .67 0 0 1 .2 .9 .62 .62 0 0 1-.6 .6 .62 .62 0 0 1-.6-.6zM201.8 100.1h.1zM202 110.4v1.7l-1.1-1.7v1.7M202.3 119.4v1.6l-1.1-1.6v1.6M202.6 110.4h.6a.88 .88 0 0 1 .5 .9 .88 .88 0 0 1-.5 .8h-.6zM202.7 119.4h1.2M202.8 107.9l.3-.4 .5 .1a.53 .53 0 0 1-.1 .7l-.8 .8h1.1M203.3 114.2h.7a.37 .37 0 0 0 .4-.3 .37 .37 0 0 0-.2-.4l-.9-.1v1.6M203.3 119.4v1.6M203.8 114.2l.6 .8"/>
<path d="M204.2 116.4v1.6l-1.1-1.6v1.6M204.3 110.4v1.7M204.5 107.5a.58 .58 0 0 1 .7 .3l.1 .3a.68 .68 0 0 1-.4 1h-.2a.68 .68 0 0 1-.4-1zM204.9 114.2h.7M205.4 100.2l.7-1.6 .5 1.6M205.9 119.4v1.6h1M206 113.4h-1.1v1.6h1.1M206.1 110.4v1.7l-1.2-1.7v1.7M206.5 117.2l.9-.1a.37 .37 0 0 0 .2-.4 .37 .37 0 0 0-.4-.3h-.7v1.6M207.1 117.2l.5 .8M207.2 107.5l.6 1.6 .6-1.6M207.4 113.7a.61 .61 0 0 0-.5-.3 .61 .61 0 0 0-.6 .4l.3 .3 .7 .2 .1 .5a.69 .69 0 0 1-1.1 0"/>
<path d="M207.8 110.9a.59 .59 0 0 0-.9-.4 .88 .88 0 0 0-.3 1 .88 .88 0 0 0 .8 .6l.4-.4v-.3h-.4M208 113.4v1.6M208.2 117.2h.6M209.2 116.4h-1v1.6h1M209.6 113.7a.61 .61 0 0 0-.5-.3 .61 .61 0 0 0-.6 .4l.2 .2 .8 .3 .1 .5a.7 .7 0 0 1-1.1 0M209.8 110.4l.6 1.7 .6-1.7M209.9 113.4h1.1M210.3 109.1v-1.6l.6 1.6 .6-1.6v1.6M210.5 113.4v1.6M210.7 116.6a.65 .65 0 0 0-1.1 .2l.1 .2 .8 .3a.39 .39 0 0 1 0 .6 .77 .77 0 0 1-.9-.1M211.2 115l.6-1.6 .6 1.6M211.2 116.4v1.6"/>
<path d="M211.4 114.5h.8M211.7 110.5a.77 .77 0 0 1 .9 .3 .77 .77 0 0 1 0 .9 .69 .69 0 0 1-1 .3 .69 .69 0 0 1-.3-.9zM211.9 109.1l.6-1.6 .6 1.6M212.1 108.5h.8M212.9 116.6a.63 .63 0 0 0-1.1 .2l.1 .2 .9 .4 .1 .4a.69 .69 0 0 1-1.1 0M213.2 110.4v1.7h.9M213.2 116.4h1.1M213.4 107.5l1 1.6M213.8 116.4v1.6M213.9 113.4v1.6l-1.1-1.6v1.6M214.3 110.4h1.1M214.4 118l.7-1.6 .6 1.6"/>
<path d="M214.4 107.5l-1 1.6M214.7 117.5h.7M214.9 110.4v1.7M215.6 112.1l.6-1.7 .6 1.7M215.7 113.8a.61 .61 0 0 0-.7-.4 .61 .61 0 0 0-.5 .6v.4a.61 .61 0 0 0 .5 .7 .61 .61 0 0 0 .7-.5M215.8 111.5h.8M216.2 114.2h.6M217.2 116.4v1.6l-1.1-1.6v1.6M217.2 113.4h-1v1.6h1M217.7 114h.1zM217.7 115h.1zM218.4 110.9a.63 .63 0 0 0-.7-.5 .63 .63 0 0 0-.6 .7 .69 .69 0 0 0 .3 .9 .69 .69 0 0 0 1-.3v-.3h-.5"/>
<path d="M218.9 116.8a.61 .61 0 0 0-.7-.4 .61 .61 0 0 0-.5 .6 .67 .67 0 0 0 .3 .9 .67 .67 0 0 0 .9-.3M218.9 111.2h.7M219.5 117.2h.6M219.9 110.4h-1v1.7h1M220.5 111v.2zM220.5 111.9v.2zM220.5 116.4h-1v1.6h1M221 117h.1zM221 117.9h.1zM221.2 100.1h-.1h.1l-.1 .5M221.2 114.5h-1.2l.8-1.1v1.6M221.8 113.5a.55 .55 0 0 1 .8 .2 .86 .86 0 0 1-.5 1.3 .94 .94 0 0 1-.4-1.3z"/>
<path d="M223 110.8l.4-.4v1.7M223.2 114.2l.2-.2a.38 .38 0 0 1 .7 .2v.8M223.2 113.9v1.1M223.5 116.7l.4-.3v1.6M224.1 114.2l.4-.3 .3 .1 .1 1M224.6 110.5a.54 .54 0 0 1 .8 .3v1a.54 .54 0 0 1-.4 .3 .54 .54 0 0 1-.5-.3 1.31 1.31 0 0 1 .1-1.3zM225.1 116.4a.61 .61 0 0 1 .8 .3 .81 .81 0 0 1-.5 1.3 .87 .87 0 0 1-.4-1.3zM225.5 115h.3a1.19 1.19 0 0 1-.1-1.5 .64 .64 0 0 1 .8 .2 .64 .64 0 0 1 0 .8l-.2 .5h.3M226.2 110.5a.53 .53 0 0 1 .8 .3 1.04 1.04 0 0 1-.4 1.3l-.4-.1a1.38 1.38 0 0 1 0-1.5zM226.7 116.4a.61 .61 0 0 1 .8 .3 .81 .81 0 0 1-.6 1.3 .87 .87 0 0 1-.4-1.3zM227.4 110.4l.6 1.7 .7-1.7M228.1 118v-1.6l.6 1.6 .6-1.6v1.6"/>
<path d="M228.8 115v-1.6l.6 1.6 .6-1.6v1.6M229.9 118h.3a1.19 1.19 0 0 1-.1-1.6h.2a.64 .64 0 0 1 .7 .3 .64 .64 0 0 1-.1 .8l-.2 .5h.3M230.4 115l.6-1.6 .7 1.6M230.5 112.1l.7-1.7 .6 1.7M230.6 114.5h.8M230.7 111.5h.8M232 113.4l1.1 1.6M233.1 113.4l-1.1 1.6M233.2 118v-1.6l.6 1.6 .7-1.6v1.6M233.3 110.9a.61 .61 0 0 0-.7-.5 .61 .61 0 0 0-.5 .7 .67 .67 0 0 0 .3 .9 .67 .67 0 0 0 .9-.3M233.6 115h.2zM235.1 116.4v1.6"/>
<path d="M235.5 111.2h.9l.2-.3-.1-.3-.3-.2h-.7v1.7M236.1 111.2l.5 .9M236.8 116.4v1.6l-1.1-1.6v1.6M237.2 112h.1zM237.4 117.9h.2zM238 112.1v-1.7l.6 1.7 .6-1.7v1.7M239.9 112h.1zM241.7 110.7a.6 .6 0 0 0-.6-.3 .6 .6 0 0 0-.5 .5l.2 .2 .8 .3 .1 .4a.69 .69 0 0 1-1.1 0M242.2 112h.2zM185.1 120.5h-1.2l.8-1.1v1.6M185.6 120.9h.2zM186.5 120.2h.7"/>
<path d="M190.8 122.3h1.1M191.4 122.3v1.7M192.1 120.2l1-.1a.33 .33 0 0 0 0-.6l-1-.1v1.6M192.3 123.1h.7M192.7 120.2l.6 .8M193.4 122.3h-1.1v1.7h1.1M193.9 124v-1.7l.6 1.7 .7-1.7v1.7M195.8 123.2h.8a.42 .42 0 0 0 .4-.4 .42 .42 0 0 0-.4-.5h-.8v1.7M197.5 121v-1.6l.7 1.6 .7-1.6v1.6M197.5 123.1h.7M198.6 122.3h-1.1v1.7h1.1M199.1 123.1l.9-.1 .2-.2-.1-.3-.3-.2h-.7v1.7"/>
<path d="M199.6 120.2h.7M199.7 123.1l.5 .9M200.5 124l.7-1.7 .7 1.7M200.8 123.4h.8M202 122.3h1.1M202.6 122.3v1.7M203.6 122.3v1.2a.58 .58 0 0 0 .5 .5 .58 .58 0 0 0 .6-.5v-1.2M204.1 121l.7-1.6 .7 1.6M204.4 120.5h.8M205.3 123.1l1-.1 .2-.3-.2-.3-.2-.1h-.8v1.7M205.9 123.1l.6 .9M207.1 123.1h.6"/>
<path d="M208.1 122.3h-1v1.7h1M210.3 123.1l1-.1 .1-.3-.4-.4h-.7v1.7M210.9 123.1l.5 .9M211.8 124l.6-1.7 .7 1.7M212 123.4h.8M214.6 122.3v1.7l-1.1-1.7v1.7M216.4 122.7a.64 .64 0 0 0-.7-.4 .64 .64 0 0 0-.5 .7 .69 .69 0 0 0 .3 .9 .69 .69 0 0 0 .9-.3v-.3h-.4M217 123.1h.6M218 122.3h-1v1.7h1M220.2 123.3h1.5M222.3 122.7l.1-.2a.51 .51 0 0 1 .9 .2l-.2 .5-.8 .8h1.1M224.8 122.3h-.8v.7a.6 .6 0 0 1 .9 0 .6 .6 0 0 1-.2 .9 .6 .6 0 0 1-.8-.3"/>
<path d="M227.5 122.7a.69 .69 0 0 0-1-.3 .69 .69 0 0 0-.3 .9 .64 .64 0 0 0 .6 .7 .64 .64 0 0 0 .7-.4M231.2 123l-.2 .4-1-.4-.2 .1v.4M233.6 123.3h1.4M234.3 122.6v1.4M235.8 122.4a.33 .33 0 0 0 .1 .6 .73 .73 0 0 1 .8 .6 .56 .56 0 0 1-.7 .4 .56 .56 0 0 1-.3-.7l.7-.3a.33 .33 0 0 0 .2-.6zM238.2 122.3h-.8l-.1 .7a.58 .58 0 0 1 .9 0 .58 .58 0 0 1-.1 .9 .58 .58 0 0 1-.8-.3M240.8 122.7a.69 .69 0 0 0-.9-.3 .69 .69 0 0 0-.3 .9 .64 .64 0 0 0 .5 .7 .64 .64 0 0 0 .7-.4"/>
<circle cx="225.5" cy="122.5" r=".15"/>
<circle cx="238.8" cy="122.5" r=".15"/>
</g>
<path d="M200.6 128.8a2.03 2.03 0 0 1 2.8 .3 1.19 1.19 0 0 1-1.5 1.3 1.26 1.26 0 0 1-1.5-1.2z" fill="none" stroke="#000" stroke-width=".25"/>
<!-- layer: 11 -->
<g fill="none" stroke="#000" stroke-width=".18">
<path d="M55.4 98.3h4.8a.76 .76 0 0 1 .7 .9l.5 .3M56 83.9v14.4M61.4 99.5h13.8M68.3 86.7a.44 .44 0 0 0 .6 .4l.9-.2-.9 .3M68.3 83.9v2.8M68.3 93.9a.44 .44 0 0 0 .6 .4M68.3 86.8v.1M68.3 87.1v.6M68.3 87.9v.1M68.3 88.1v.7M68.3 88.9v.2M68.3 89.2v.7"/>
<path d="M68.3 90v.1M68.3 90.2v3.9M68.3 94.2v.1M68.3 94.4v.7M68.3 95.2v.2M68.3 95.5v.7M68.3 96.3v.1M68.3 96.5v.7M68.3 97.4v.1M68.3 97.6v4.9M68.4 90.9v3M68.4 98.2v4.3"/>
<path d="M68.9 90.5l.9 .3M68.9 94.3l.9-.2-.8 .3M68.9 97.7l.9 .3M68.9 97.7a.44 .44 0 0 0-.6 .4M69 97.7l.8 .3M69.7 86.8a.44 .44 0 0 1 .6 .5M69.7 94a.44 .44 0 0 1 .6 .5M69.8 90.8l-.9-.3a.44 .44 0 0 0-.6 .4M70.3 90.3a.44 .44 0 0 1-.6 .5M70.3 97.6a.44 .44 0 0 1-.6 .4M70.4 87.3v3.1M70.4 94.5v3.1"/>
<path d="M80.7 83.9v14.4M81.3 98.3h-4.9a.76 .76 0 0 0-.7 .9l-.5 .3M55.4 100.4v-16.5h25.9v16.5M55.4 102.5h25.9M37.4 150.2a3.7 3.7 0 0 0 3.7 3.8M37.4 148.6v1.6M38.2 150.2a2.9 2.9 0 0 0 2.9 2.9h9.2M38.3 148.6v1.6M41.1 145.7a2.9 2.9 0 0 0-2.9 2.9M41.1 144.9a3.7 3.7 0 0 0-3.7 3.7M41.2 145.7h7.7v-.8v.8h2.9v-.8v.8h5.2M41.2 144.9h15.8v.8"/>
<path d="M43.5 153.1v.9M43.7 144.9v.8M44 153.1v.9M50.3 153.1v.9h-9.1M50.3 154h.1M56.7 153.1v.9M57 145.7h2.5M57.2 153.1v.9M59.5 145.7a2.9 2.9 0 0 1 2.9 2.9M59.5 144.9a3.7 3.7 0 0 1 3.7 3.7M59.5 144.9h-2.5v.8M62.4 150.2a2.9 2.9 0 0 1-2.9 2.9h-9.2v.9h9.2"/>
<path d="M62.4 158.6h.9M62.4 148.6v1.6M63.2 150.2a3.7 3.7 0 0 1-3.7 3.8M63.3 148.6v1.6"/>
</g>
<!-- layer: 0 -->
<path d="M55.4 100.4v2.1M81.3 100.4v2.1" fill="none" stroke="#000" stroke-width=".18"/>
<!-- layer: p21 -->
<path d="M55.4 90h.6M55.4 92.6h.6M80.7 90h.6M80.7 92.6h.6M140.4 113.1v3.7M140.3 131h-4.5v.6h13.4M140.4 124v3.5h4.2v3.5M144.5 131l.3 .5 .3 .1M37.4 148.6v10h.9v-10M62.4 148.6v10M63.3 148.6v10" fill="none" stroke="#000" stroke-width=".25"/>
<!-- layer: D11 -->
<path d="M55.4 94.9h7.5M55.4 87.7h7.5M62.9 87.7a.87 .87 0 0 1 .9 .9M63.8 94a.87 .87 0 0 1-.9 .9M63.8 88.6v5.4M72.8 94a.87 .87 0 0 0 .9 .9M72.9 88.6v5.4M73.7 87.7a.87 .87 0 0 0-.9 .9M73.7 94.9h7.6M73.7 87.7h7.6" fill="none" stroke="#000" stroke-width=".25"/>
<!-- layer: S11 -->
<g fill="none" stroke="#000" stroke-width=".18">
<path d="M143.7 116h.6v6.5h-.6M143.7 116v6.5M144.1 115.2l-.4 .8M144.1 116.1l-.4 .7M144.4 115.6l-.1 .4M144.4 116.5l-.1 .3M144.5 114.8l-.4 .4M144.5 115.6h.1M144.5 115.7l-.4 .4M145.1 114.8a1.38 1.38 0 0 1 .8 1.2M145.1 115.6h.1M145.1 115.7l.5 .4"/>
<path d="M145.1 116.4l.1 .1M145.2 115.6l.1 .4M145.2 116.5l.1 .3M145.3 116h.6v6.5h-.6zM145.5 116.1l.4 .7M143.7 122.5l.4 .8 .4-.4M143.7 122.2l.4 .8M144.1 123.3l.4 .4M144.1 123l.4 .4M144.3 122.5l.1 .4M144.3 122.2l.2 .4M144.5 122.9h.1"/>
<path d="M144.5 131.6v-18.3h.6v18.3M145.1 122.9l.5 .4M145.3 122.5l-.1 .4M145.3 122.2l-.2 .4M145.9 122.5a1.51 1.51 0 0 1-.8 1.2M145.9 122.2a1.51 1.51 0 0 1-.8 1.2"/>
</g>
<!-- layer: 0 -->
<g fill="#000" stroke="#000" stroke-width=".18">
<path d="M55.4 80.8l.5-.1v.1zM80.7 80.7l.6 .1h-.6zM94 83.9v.5h-.1zM63.3 112h.5v.1zM73.2 112h.5l-.5 .1zM93.9 102h.1v.5zM128.2 119.2v.5h-.1zM139.9 108.7l.5 .1-.5 .1zM149.2 108.8l.5-.1v.2zM155.8 113.1v.5h-.1zM128.1 121.2h.1v.5zM131 130.5h.2l-.1 .5z"/>
<path d="M131.1 131.6l.1 .5h-.2zM155.7 131.1h.1v.5zM35.7 154l.1 .5h-.2zM35.6 158.1h.2l-.1 .5zM44 158.8l-.2 .5-.1-.1zM56.7 158.6l.4 .4-.1 .1zM76 158.1h.2l-.1 .5zM76.1 154l.1 .5h-.2zM119.3 154.1l.5-.1v.2zM129.1 154l.5 .1-.5 .1zM37.9 173.4l.5-.1v.2zM44 163.3l.5-.1v.2z"/>
<path d="M45.8 163.2l.5 .1-.5 .1zM62.3 173.3l.5 .1-.5 .1zM112.8 162.5l-.2 .5-.1-.1zM115.6 160h.2l-.1 .6zM115.7 161.9l.1 .5h-.2zM117.9 163.8l.5-.1v.2zM120.1 163.7l.5 .1-.5 .1zM132 162.5l.3 .4-.1 .2zM134.8 171.6l.1 .6h-.1zM134.8 174.1h.1l-.1 .5zM135.7 171.1h.5l-.5 .1zM137.6 171.1h.5v.1z"/>
<path d="M150.8 161.4l.1 .5h-.2zM150.7 172.6h.2l-.1 .5zM112 182l.5-.1v.2zM136.4 181.9l.5 .1-.5 .1z"/>
</g>
<g font-size="6.2">
<text x="30.4" y="182.8">正极</text>
<text x="63.3" y="182.1">负极</text>
<text x="138.6" y="186">负极</text>
<text x="99.2" y="186.5">正极</text>
<text x="249.8" y="203.9">1/1</text>
</g>
<text font-size="6" x="174" y="181.4">深圳市金航标电子有限公司</text>
<g font-size="5.3">
<text x="148.5" y="46.9">A0</text>
<text x="197.9" y="192.6">CONNECTOR</text>
<text x="236.4" y="199.7">T16-000X</text>
<text x="251.2" y="206.7">A0</text>
</g>
<g font-size="4.9">
<text x="236.4" y="196.5">SEE TABLE</text>
<text x="232.1" y="202.8">1:1</text>
</g>
<g font-size="4.4">
<text x="181.3" y="62.8">NOTES:</text>
<text x="190.1" y="71.6">CONTACT:COPPER ALLOY.</text>
<text x="182.7" y="86.4">2.MECHANICAL:</text>
<text x="232.1" y="206.4">mm</text>
</g>
<text font-size="3.5" x="175" y="46.2">A0</text>
<g font-size="2.9">
<text x="178.1" y="45.5">新版发行</text>
<text x="229.9" y="45.5">宋亮红</text>
<text x="224.8" y="191">TYPE-C 2P 90度母座</text>
</g>
<g font-size="2.8">
<text x="64.8" y="81.8">8.950</text>
<text x="94.9" y="96.7" transform="rotate(-90 94.9 96.7)">6.430</text>
<text x="65" y="113">3.600</text>
<text x="141.3" y="109.8">3.040</text>
<text x="156.7" y="125.8" transform="rotate(-90 156.7 125.8)">6.430</text>
<text x="129.2" y="129.4" transform="rotate(-90 129.2 129.4)">0.880</text>
<text x="132.1" y="139.8" transform="rotate(-90 132.1 139.8)">0.200</text>
<text x="77.1" y="153.5" transform="rotate(-90 77.1 153.5)">1.600</text>
<text x="120.9" y="155.1">3.600</text>
<text x="36.7" y="166.3" transform="rotate(-90 36.7 166.3)">1.600</text>
<text x="47" y="164.3">0.800</text>
<text x="121.3" y="164.8">0.960</text>
<text x="116.7" y="170.1" transform="rotate(-90 116.7 170.1)">0.450</text>
<text x="138.8" y="172.1">0.500</text>
<text x="151.8" y="170.7" transform="rotate(-90 151.8 170.7)">4.080</text>
<text x="46.8" y="174.4">8.650</text>
<text x="120.9" y="183">8.650</text>
<text x="135.9" y="182.3" transform="rotate(-90 135.9 182.3)">1.040</text>
</g>
<g font-size="2.7">
<text x="34.3" y="38.8">1</text>
<text x="64.9" y="38.8">2</text>
<text x="95.5" y="38.8">3</text>
<text x="126.2" y="38.8">4</text>
<text x="19.2" y="58.2">A</text>
<text x="259.1" y="58.2">A</text>
<text x="19.4" y="88.8">B</text>
<text x="259.1" y="88.8">B</text>
<text x="19.3" y="119.4">C</text>
<text x="259.1" y="119.4">C</text>
<text x="19.4" y="150">D</text>
<text x="259.1" y="150">D</text>
<text x="19.5" y="180.7">E</text>
<text x="259.1" y="180.7">E</text>
<text x="34.7" y="209.6">1</text>
<text x="65.3" y="209.6">2</text>
<text x="96.4" y="209.8">3</text>
</g>
<g font-size="2.6">
<text x="157.2" y="38.6">5</text>
<text x="188" y="38.2">6</text>
<text x="218.9" y="38.3">7</text>
<text x="249.3" y="38.5">8</text>
<text x="157.2" y="209.6">5</text>
<text x="188.3" y="209.3">6</text>
<text x="218.9" y="209.3">7</text>
<text x="249.3" y="209.6">8</text>
</g>
<g font-size="2.3">
<text x="184.1" y="126.9">5. 尺寸标注事项：</text>
<text x="186.7" y="129.9">图示有标示&quot; &quot;者为首样全检,重点管控尺寸</text>
<text x="230.3" y="129.9">.</text>
<text x="184.1" y="132.9">6. 产品符合RoHS标准.</text>
</g>
<g font-size="1.8">
<text x="215.9" y="41.8">ECN No.</text>
<text x="192.5" y="187.4">INTENDED USE:</text>
<text x="223.1" y="187.5">TITLE:</text>
<text x="192.6" y="195.8">APPD.:</text>
<text x="223.1" y="194.7">PART NO.:</text>
<text x="162.2" y="198.9">MAT'L.:</text>
<text x="192.5" y="200.1">CHKD.:</text>
<text x="223.1" y="198.4">DWG. NO.:</text>
<text x="223.6" y="201.5">SCALE:</text>
<text x="242.3" y="201.4">PAGE:</text>
<text x="162.2" y="204.8">FINISH:</text>
<text x="192.5" y="204.7">DR.:</text>
<text x="223.4" y="205">UNIT:</text>
<text x="242.3" y="205">REV.:</text>
</g>
<text font-size="1.6" x="201.3" y="130">XX</text>
</svg>
